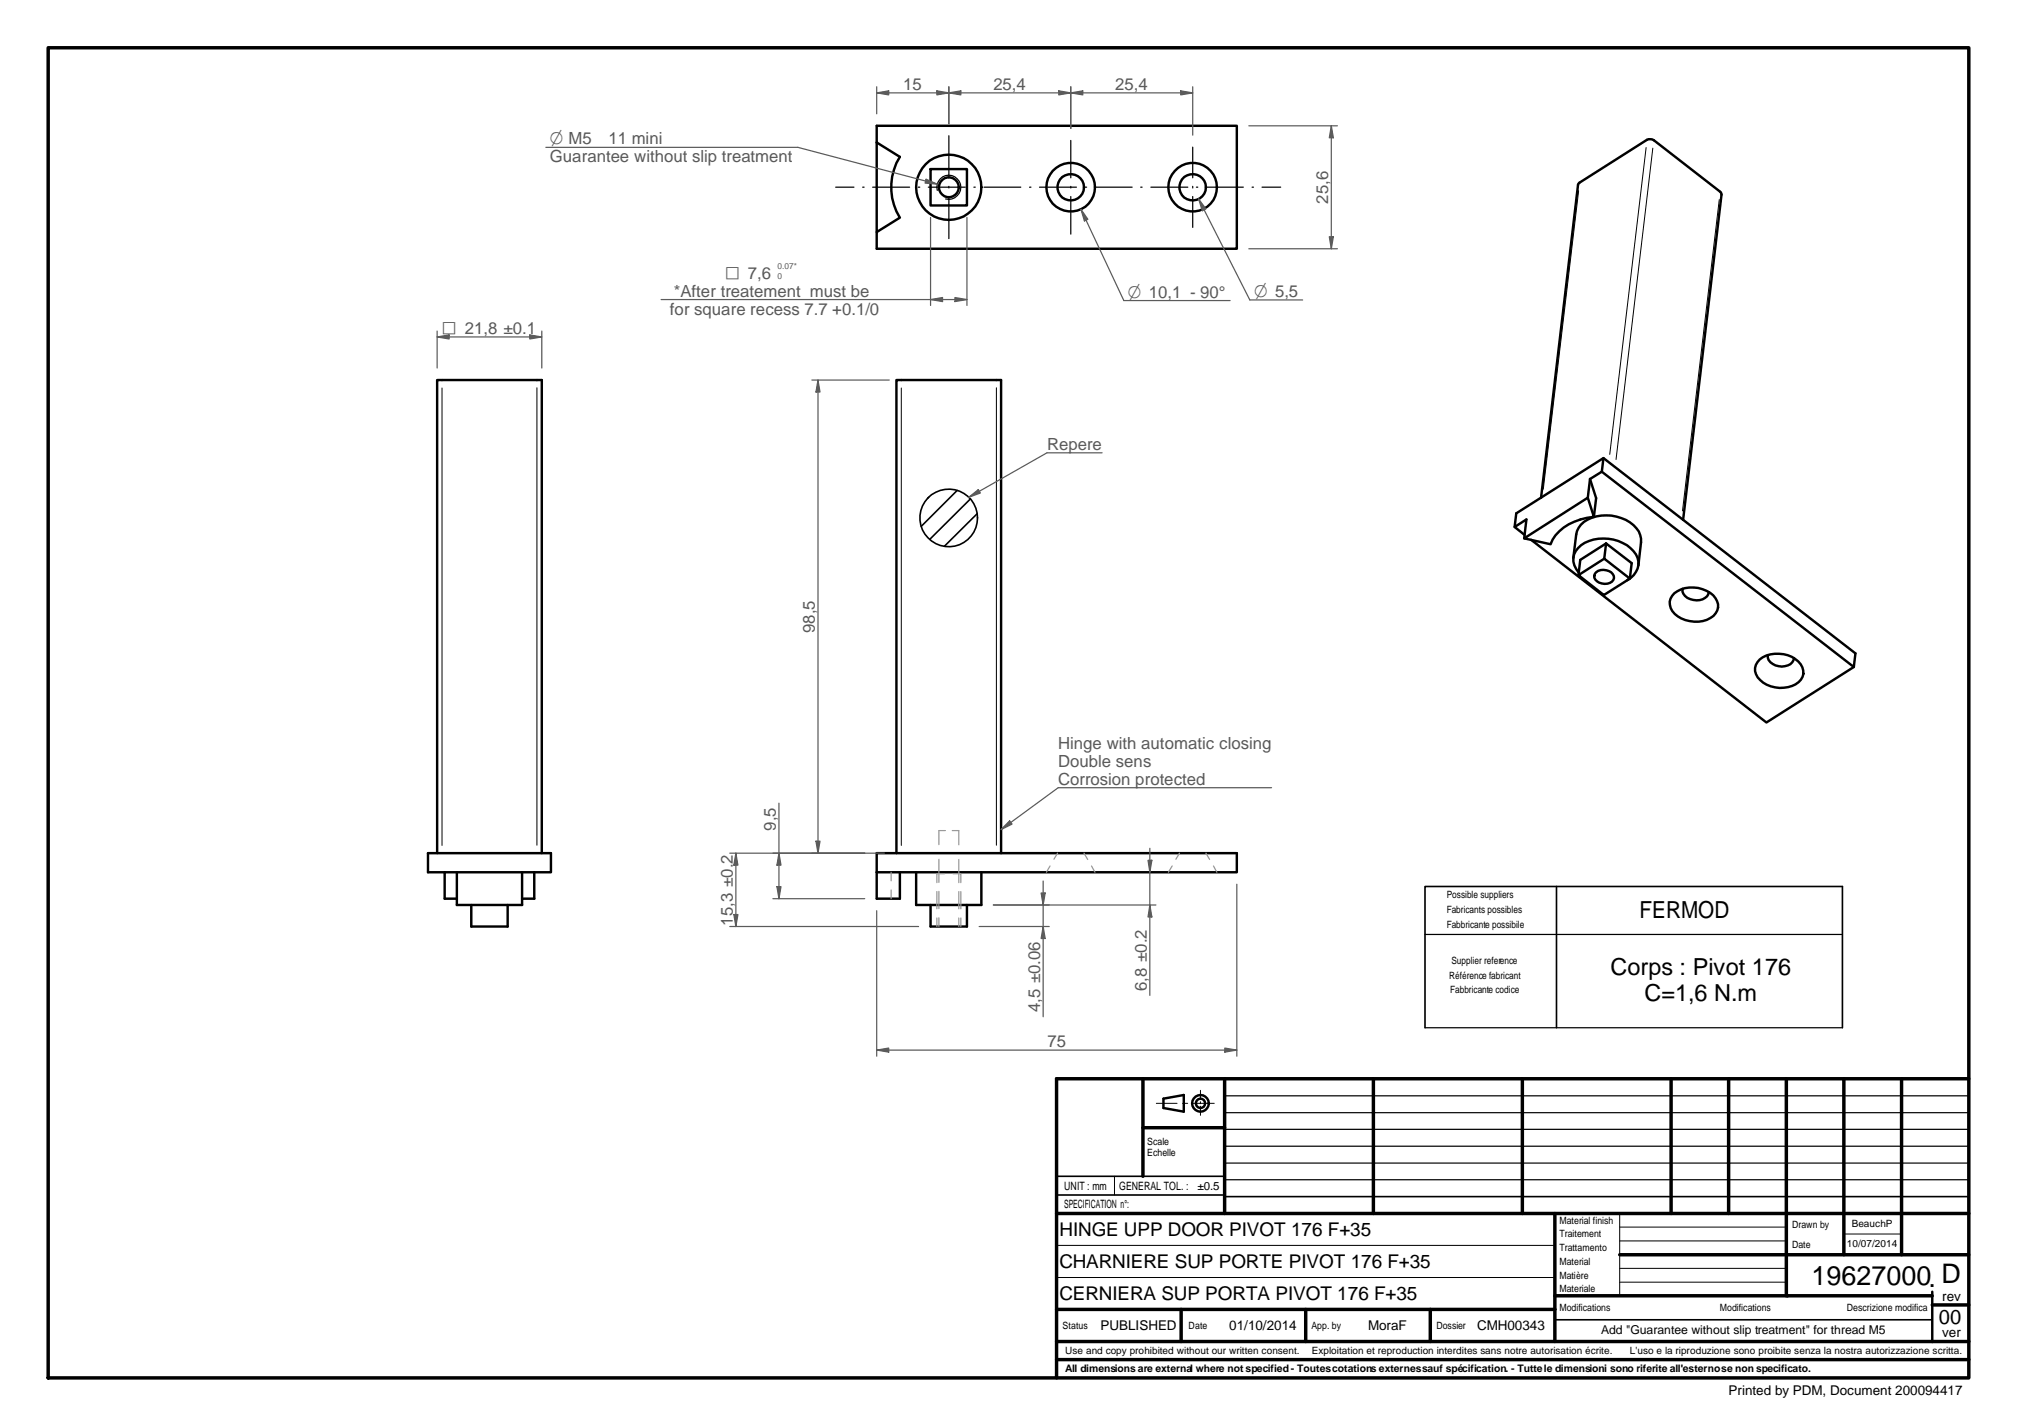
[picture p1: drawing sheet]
<svg xmlns="http://www.w3.org/2000/svg" width="420mm" height="297mm" viewBox="0 0 420 297" stroke-linecap="round" stroke-linejoin="round" font-family="sans-serif">
<g fill="none" stroke="#000" stroke-width=".72">
<path d="M10 9.9h400.1v277.1h-400.1zM238.1 234.9h17M238.1 224.7v20.3M255.1 224.7v28.1M286.1 224.7v28.1M317.1 224.7v28.1M348.1 224.7v28.1M360.1 224.7v28.1M372.1 224.7v45.2M384.1 224.7v36.7M396.1 224.7v36.7M410.1 224.7h-190v62.3"/>
<path d="M220.1 252.8h190M323.9 252.8v26.6M220.1 279.4h190M220.1 272.8h103.8M246 272.8v6.6M272 272.8v6.6M297.9 272.8v6.6M323.9 269.9h78.6M337.4 261.4h72.7M402.5 271.8h7.6M220.1 283.2h190"/>
</g>
<g fill="none" stroke="#000" stroke-width=".34">
<path d="M193.5 103.6l-.2 .2M199.4 102.2l-7.5 7.4M202.1 103.9l-8.4 8.5M203.6 107l-6.9 6.8M220.1 245h35M220.1 248.9h35M255.1 249.3h155M323.9 274.9h78.6"/>
<circle cx="197.6" cy="107.9" r="6"/>
</g>
<g fill="none" stroke="#000" stroke-width=".21">
<path d="M92.1 80.8v95.3M111.8 80.8v95.3M187.7 80.8v95.3M207.6 80.8v95.3M240.9 229.8h4.3M246.3 229.8h1.1M248.5 229.8h4.4M250.1 227.1v1.9M250.1 229.5v.4M250.1 230.4v1.9M220.1 259.4h103.8M232.2 245v3.9"/>
<path d="M337.4 252.8v17.1M337.4 258.5h34.7M337.4 255.6h34.7M384.2 257h11.9M220.1 266.1h103.8M337.4 264.2h34.7M337.4 267.1h34.7"/>
</g>
<g fill="none" stroke="#000" stroke-width=".51">
<path d="M89.2 177.7h25.6v4h-25.6zM91.1 177.7v-98.5h21.8v98.5M186.7 177.7v-98.5h21.8v98.5M92.6 181.7v5.5h2.6M95.2 181.7v6.8h13.6v-6.8M98.2 188.5v4.5h7.5v-4.5M111.3 181.7v5.5h-2.5M187.5 181.7v5.5h-4.9v-9.5h75v4h-75M190.8 181.7v6.8h13.6v-6.8M193.8 188.5v4.5h7.6v-4.5M242.4 228.9l4.2-.8v3.5l-4.2-.8zM402.5 269.1v10.3"/>
<circle cx="250.1" cy="229.8" r=".97"/>
<circle cx="250.1" cy="229.8" r="1.73"/>
</g>
<path d="M255.1 228.3h155M255.1 231.8h155M255.1 235.2h155M255.1 238.8h155M255.1 242.3h155M255.1 245.7h155" fill="none" stroke="#000" stroke-width=".25"/>
<g fill="none" stroke="#969696" stroke-width=".25">
<path d="M195.6 179v4.8M196.9 173h-1.3v2.9M198.4 173h1.3v3M199.7 179v4.9M220.3 177.7l-.8 1.3M225.8 177.7l.8 1.3M245.7 177.7l-.8 1.3M251.2 177.7l.8 1.3M185.6 181.7v1.8M185.6 185.4v1.8M195.2 185.7v3.6M195.2 191.2v1.8"/>
<path d="M195.6 185.7v3.6M195.6 191.2v1.8M196.8 182h-1.6v1.9M198.5 182h1.7v1.9M199.7 185.7v3.6M199.7 191.2v1.8M200.2 185.7v3.6M200.2 191.2v1.8M218.7 180.4l-.7 1.3M227.4 180.4l.7 1.3M244.2 180.4l-.8 1.3M252.8 180.4l.7 1.3"/>
</g>
<path d="M170 175.2h.8l-.4 2.5z" fill="none" stroke="#595959" stroke-width=".25"/>
<path d="M170 175.2h.8l-.4 2.5z" fill="#595959"/>
<path d="M170.4 79.2l.4 2.5h-.8z" fill="none" stroke="#595959" stroke-width=".25"/>
<path d="M170.4 79.2l.4 2.5h-.8z" fill="#595959"/>
<path d="M277.3 26.2l.4 2.5h-.8zM169.1 79.2h16.2M170.4 79.2v98.5M169.1 177.7h11" fill="none" stroke="#595959" stroke-width=".25"/>
<g fill="none" stroke="#000" stroke-width=".51">
<path d="M182.6 29.7v-3.5h75v25.6h-75v-3.5M182.6 29.7l4.9 3a12 12 0 0 0 0 12.6l-4.9 3zM193.8 35.2h7.6v7.6h-7.6z"/>
<circle cx="197.6" cy="39" r="6.8"/>
<circle cx="197.7" cy="39" r="2.07"/>
<circle cx="223" cy="39" r="2.76"/>
<circle cx="223" cy="39" r="5"/>
<circle cx="248.4" cy="39" r="2.76"/>
<circle cx="248.4" cy="39" r="5"/>
</g>
<g fill="none" stroke="#000" stroke-width=".25">
<path d="M174.1 39h3.8M179.7 39h.3M181.8 39h7.7M191.3 39h.3M193.4 39h7.7M195.2 39.7a2.49 2.49 0 0 1 2.3-3.1 2.49 2.49 0 0 1 2.6 2.7 2.49 2.49 0 0 1-3.1 2.1M197.7 28.3v8.7M197.7 38.8v.4M202.9 39h.3M205 39h7.6M214.5 39h.3M216.5 39h7.7"/>
<path d="M223.1 29.3v7.7M223.1 38.8v.4M226 39h.4M228.1 39h7.7M237.6 39h.3M239.7 39h7.7M248.5 30.6v6.4M248.5 38.8v.4M249.2 39h.3M251.3 39h7.7M260.8 39h.3M262.9 39h3.9"/>
<path d="M197.7 40.9v8.8M223.1 40.9v7.9M248.5 40.9v6.5"/>
</g>
<path d="M277.3 26.2l.4 2.5h-.8z" fill="#595959"/>
<path d="M276.9 49.3h.8l-.4 2.5z" fill="none" stroke="#595959" stroke-width=".25"/>
<path d="M276.9 49.3h.8l-.4 2.5z" fill="#595959"/>
<path d="M260.1 26.2h18.5M277.3 26.2v25.6M260.1 51.8h18.5M239.1 179.2h.8l-.4 2.5z" fill="none" stroke="#595959" stroke-width=".25"/>
<path d="M239.1 179.2h.8l-.4 2.5z" fill="#595959"/>
<path d="M239.5 188.5l.4 2.5h-.8z" fill="none" stroke="#595959" stroke-width=".25"/>
<path d="M239.5 188.5l.4 2.5h-.8z" fill="#595959"/>
<path d="M193.8 62.4l2.5-.4v.8zM239.5 176.7v30.6M206.9 188.5h33.9" fill="none" stroke="#595959" stroke-width=".25"/>
<path d="M193.8 62.4l2.5-.4v.8z" fill="#595959"/>
<path d="M198.9 62l2.5 .4-2.5 .4z" fill="none" stroke="#595959" stroke-width=".25"/>
<path d="M198.9 62l2.5 .4-2.5 .4z" fill="#595959"/>
<path d="M193.8 45.3v18.3M201.4 45.3v18.3M137.7 62.4h63.7M182.6 218.7l2.5-.4v.9z" fill="none" stroke="#595959" stroke-width=".25"/>
<path d="M182.6 218.7l2.5-.4v.9z" fill="#595959"/>
<path d="M255.1 218.3l2.5 .4-2.5 .5z" fill="none" stroke="#595959" stroke-width=".25"/>
<path d="M255.1 218.3l2.5 .4-2.5 .5z" fill="#595959"/>
<path d="M182.6 19.3l2.5-.4v.9zM182.6 189.7v30.3M257.6 184.2v35.8M182.6 218.7h75" fill="none" stroke="#595959" stroke-width=".25"/>
<path d="M182.6 19.3l2.5-.4v.9z" fill="#595959"/>
<path d="M195.2 18.9l2.5 .4-2.5 .5z" fill="none" stroke="#595959" stroke-width=".25"/>
<path d="M195.2 18.9l2.5 .4-2.5 .5z" fill="#595959"/>
<path d="M182.6 18.1v5.6M182.6 19.3h15.1M197.7 18.1v7.7M197.7 19.3l2.5-.4v.9z" fill="none" stroke="#595959" stroke-width=".25"/>
<path d="M197.7 19.3l2.5-.4v.9z" fill="#595959"/>
<path d="M220.6 18.9l2.5 .4-2.5 .5z" fill="none" stroke="#595959" stroke-width=".25"/>
<path d="M220.6 18.9l2.5 .4-2.5 .5z" fill="#595959"/>
<path d="M197.7 18.1v7.7M197.7 19.3h25.4M223.1 19.3l2.5-.4v.9zM223.1 18.1v8.7" fill="none" stroke="#595959" stroke-width=".25"/>
<path d="M223.1 19.3l2.5-.4v.9z" fill="#595959"/>
<path d="M246 18.9l2.5 .4-2.5 .5z" fill="none" stroke="#595959" stroke-width=".25"/>
<path d="M246 18.9l2.5 .4-2.5 .5z" fill="#595959"/>
<path d="M223.1 18.1v8.7M223.1 19.3h25.4M248.5 18.1v10.1M220.4 164.1l-11.9 8.7" fill="none" stroke="#595959" stroke-width=".25"/>
<g fill="none" stroke="#000" stroke-width=".51">
<path d="M331.2 99.8l1.3 4-.5 3.9M331.2 99.8l-.4 3.9M333.7 98.3l-2.5 1.5M333.7 98.3l52.5 40.6 .3-2.8-52.5-40.7-18.2 11.5-.3 2.9 2.1 1.6M334 95.4l-.3 2.9M315.5 109.8l2.5-1.6-.5 3.9M317.5 112.1l13.3-8.4 1.2 4a10.8 10.8 0 0 0-8.6 4.7l-.4 1zM318.9 112.4l49.1 38.1 18.2-11.6M321 103.7l7.7-65.2 .3-.4 14.1-9a1.62 1.62 0 0 1 1.4 .1l13.9 10.8 .2 .6-8 67.7M327.7 116.2l.6-4.9a4.8 4.8 0 0 1 4.2-3.7 8.5 8.5 0 0 1 8.9 3.1l.4 1.5v.7l-.5 4.9M327.7 116.2a4.1 4.1 0 0 0 1.1 3.1M327.7 116.2a4.9 4.9 0 0 1 4.2-3.8 8.4 8.4 0 0 1 8.9 3.1 3.8 3.8 0 0 1-1.8 5.4"/>
<path d="M328.8 119.8l5.4-3.4 5.3 4.1-5.4 3.5zM332.5 119.2a2.53 2.53 0 0 1 3.7 .8 1.54 1.54 0 0 1-1.9 1.6 1.93 1.93 0 0 1-2.2-1.7zM334.6 113.2l-.4 3.2M334.6 113.2l5.3 4.1-.4 3.2M334.6 113.2l-5.4 3.4-.4 3.2M348.8 123.6a6.4 6.4 0 0 1 8.5 1 2.72 2.72 0 0 1-1 4.1 6.5 6.5 0 0 1-7.9-1.4 2.68 2.68 0 0 1 .4-3.7zM350.5 122.6a2.18 2.18 0 0 0 2.2 2.4 2.72 2.72 0 0 0 3.2-1.2v-.5M366.6 137.4a6.4 6.4 0 0 1 8.5 1 2.88 2.88 0 0 1-1.8 4.5 6.1 6.1 0 0 1-7.5-2.4 2.59 2.59 0 0 1 .8-3.1zM368.3 136.4a1.97 1.97 0 0 0 1.5 2.2 2.72 2.72 0 0 0 3.9-1.5"/>
</g>
<path d="M328.8 39.7l-7.3 62.2M342.9 30.7l-7.6 64M344.3 30.9l-7.7 64.8M358.1 41.6l-7.6 64.8" fill="none" stroke="#000" stroke-width=".21"/>
<path d="M210.3 171l.5 .7-2.3 1.1z" fill="#595959"/>
<path d="M218.1 94.3l-16.3 9.3M210.3 171l.5 .7-2.3 1.1zM220.4 164.1h44.5" fill="none" stroke="#595959" stroke-width=".25"/>
<path d="M296.8 194.6h87M296.8 214.1h87" fill="none" stroke="#000" stroke-width=".25"/>
<path d="M324.2 184.7v29.4M383.8 214.1v-29.4h-87v29.4" fill="none" stroke="#000" stroke-width=".34"/>
<path d="M201.8 103.6l2-1.6 .4 .7z" fill="#595959"/>
<path d="M249.7 41.4l1.5 2.1-.8 .4zM249.7 41.4l10.7 21.1M218.1 94.3h11.5M201.8 103.6l2-1.6 .4 .7z" fill="none" stroke="#595959" stroke-width=".25"/>
<path d="M249.7 41.4l1.5 2.1-.8 .4z" fill="#595959"/>
<path d="M260.3 62.5h11.1M153.3 177.7l.4 2.5h-.8z" fill="none" stroke="#595959" stroke-width=".25"/>
<path d="M153.3 177.7l.4 2.5h-.8z" fill="#595959"/>
<path d="M152.9 190.5h.8l-.4 2.5z" fill="none" stroke="#595959" stroke-width=".25"/>
<path d="M152.9 190.5h.8l-.4 2.5z" fill="#595959"/>
<path d="M152 177.7h32.2M153.3 177.7v15.3M152 193h39.3M217.3 193l.4 2.5h-.8z" fill="none" stroke="#595959" stroke-width=".25"/>
<path d="M217.3 193l.4 2.5h-.8z" fill="#595959"/>
<path d="M216.9 186h.8l-.4 2.5z" fill="none" stroke="#595959" stroke-width=".25"/>
<path d="M216.9 186h.8l-.4 2.5z" fill="#595959"/>
<path d="M162.3 177.7l.4 2.5h-.9zM204 193h14.6M206.9 188.5h11.7M217.3 183.5v28.3" fill="none" stroke="#595959" stroke-width=".25"/>
<path d="M162.3 177.7l.4 2.5h-.9z" fill="#595959"/>
<path d="M161.8 184.7h.9l-.4 2.5z" fill="none" stroke="#595959" stroke-width=".25"/>
<path d="M161.8 184.7h.9l-.4 2.5z" fill="#595959"/>
<path d="M166.2 30.7l29 7.7M192.9 37.3l2.3 1.1-2.5-.3zM161 177.7h19.1M162.3 167.3v19.9M161 187.2h19.1" fill="none" stroke="#595959" stroke-width=".25"/>
<path d="M192.9 37.3l2.3 1.1-2.5-.3z" fill="#595959"/>
<path d="M113.7 30.7h52.5M91.1 70.2l2.5-.4v.8z" fill="none" stroke="#595959" stroke-width=".25"/>
<path d="M91.1 70.2l2.5-.4v.8z" fill="#595959"/>
<path d="M110.4 69.8l2.5 .4-2.5 .4z" fill="none" stroke="#595959" stroke-width=".25"/>
<path d="M110.4 69.8l2.5 .4-2.5 .4z" fill="#595959"/>
<path d="M225.2 43.6l1.4 2.1-.7 .3zM225.2 43.6l8.9 19M91.1 69v7.7M91.1 70.2h21.8M112.9 69v7.7" fill="none" stroke="#595959" stroke-width=".25"/>
<path d="M225.2 43.6l1.4 2.1-.7 .3z" fill="#595959"/>
<path d="M234.1 62.6h22.1" fill="none" stroke="#595959" stroke-width=".25"/>
<text font-size="5.6" x="377.3" y="267.7">19627000. D</text>
<g font-size="4.9">
<text x="341.5" y="191.3">FERMOD</text>
<text x="335.5" y="203.1">Corps : Pivot 176</text>
<text x="342.6" y="208.6">C=1,6 N.m</text>
</g>
<text font-size="4.2" x="403.9" y="275.9">00</text>
<g font-size="3.9" fill="#595959">
<text x="114.6" y="30.1">O M5</text>
<text x="151.2" y="58">q 7,6</text>
<text x="234.9" y="62">O 10,1 - 90°</text>
<text x="261.2" y="61.9">O 5,5</text>
<text x="92.2" y="69.6">q 21,8 ±0.1</text>
</g>
<g font-size="3.9">
<text x="220.7" y="257.4">HINGE UPP DOOR PIVOT 176 F+35</text>
<text x="220.7" y="264">CHARNIERE SUP PORTE PIVOT 176 F+35</text>
<text x="220.7" y="270.7">CERNIERA SUP PORTA PIVOT 176 F+35</text>
</g>
<g font-size="3.5" fill="#595959">
<text x="188.2" y="18.7">15</text>
<text x="206.9" y="18.7">25,4</text>
<text x="232.3" y="18.7">25,4</text>
<text x="114.6" y="33.8">Guarantee without slip treatment</text>
<text x="126.7" y="30.1">11 mini</text>
<text x="276.7" y="42.4" transform="rotate(-90 276.7 42.4)">25,6</text>
<text x="139.6" y="65.5">for square recess 7.7 +0.1/0</text>
<text x="140.4" y="61.8">*After treatement must be</text>
<text x="218.1" y="93.7">Repere</text>
<text x="169.8" y="131.9" transform="rotate(-90 169.8 131.9)">98,5</text>
<text x="220.4" y="156">Hinge with automatic closing</text>
<text x="220.4" y="159.7">Double sens</text>
<text x="220.4" y="163.5">Corrosion protected</text>
<text x="161.6" y="173.1" transform="rotate(-90 161.6 173.1)">9,5</text>
<text x="152.7" y="192.8" transform="rotate(-90 152.7 192.8)">15,3 ±0.2</text>
<text x="238.9" y="206.5" transform="rotate(-90 238.9 206.5)">6,8 ±0.2</text>
<text x="216.7" y="210.9" transform="rotate(-90 216.7 210.9)">4,5 ±0.06</text>
<text x="218.2" y="218.1">75</text>
</g>
<g font-size="2.8">
<text x="404.6" y="270.9">rev</text>
<text x="229.2" y="276.9">PUBLISHED</text>
<text x="256.1" y="276.9">01/10/2014</text>
<text x="285" y="276.9">MoraF</text>
<text x="307.7" y="276.9">CMH00343</text>
<text x="404.6" y="278.6">ver</text>
<text x="360.1" y="290.5">Printed by PDM, Document 200094417</text>
</g>
<text font-size="2.5" x="333.5" y="277.9">Add &quot;Guarantee without slip treatment&quot; for thread M5</text>
<g font-size="2.4">
<text x="221.7" y="251.6">SPECIFICATION n°:</text>
<text x="221.7" y="247.8">UNIT : mm</text>
<text x="233.1" y="247.8">GENERAL TOL. :</text>
<text x="249.5" y="247.9">±0.5</text>
</g>
<text font-size="2.2" x="221.9" y="285.8">All dimensions are external where not specified - Toutes cotations externes sauf spécification. - Tutte le dimensioni sono riferite all'esterno se non specificato.</text>
<g font-size="2.1">
<text x="301.4" y="190.2">Fabricants possibles</text>
<text x="301.4" y="187.2">Possible suppliers</text>
<text x="301.4" y="193.2">Fabbricante possibile</text>
<text x="301.9" y="203.8">Référence fabricant</text>
<text x="302.3" y="200.8">Supplier reference</text>
<text x="302.1" y="206.9">Fabbricante codice</text>
<text x="239" y="238.5">Scale</text>
<text x="239" y="240.8">Echelle</text>
<text x="324.8" y="255">Material finish</text>
<text x="324.8" y="257.8">Traitement</text>
<text x="373.3" y="255.7">Drawn by</text>
<text x="385.7" y="255.6">BeauchP</text>
<text x="324.8" y="260.6">Trattamento</text>
<text x="324.8" y="263.5">Material</text>
<text x="373.3" y="259.9">Date</text>
<text x="384.7" y="259.8">10/07/2014</text>
<text x="324.8" y="266.4">Matière</text>
<text x="324.8" y="269.2">Materiale</text>
<text x="324.8" y="273.1">Modifications</text>
<text x="358.3" y="273.2">Modifications</text>
<text x="384.7" y="273.2">Descrizione modifica</text>
<text x="221.4" y="276.8">Status</text>
<text x="247.6" y="276.8">Date</text>
<text x="273.2" y="276.8">App. by</text>
<text x="299.2" y="276.8">Dossier</text>
<text x="221.9" y="282.1">Use and copy prohibited without our written consent.</text>
<text x="273.3" y="282.1">Exploitation et reproduction interdites sans notre autorisation écrite.</text>
<text x="339.5" y="282.1">L'uso e la riproduzione sono proibite senza la nostra autorizzazione scritta.</text>
</g>
<g font-size="1.7" fill="#595959">
<text x="162" y="56">0.07*</text>
<text x="162" y="58">0</text>
</g>
</svg>
